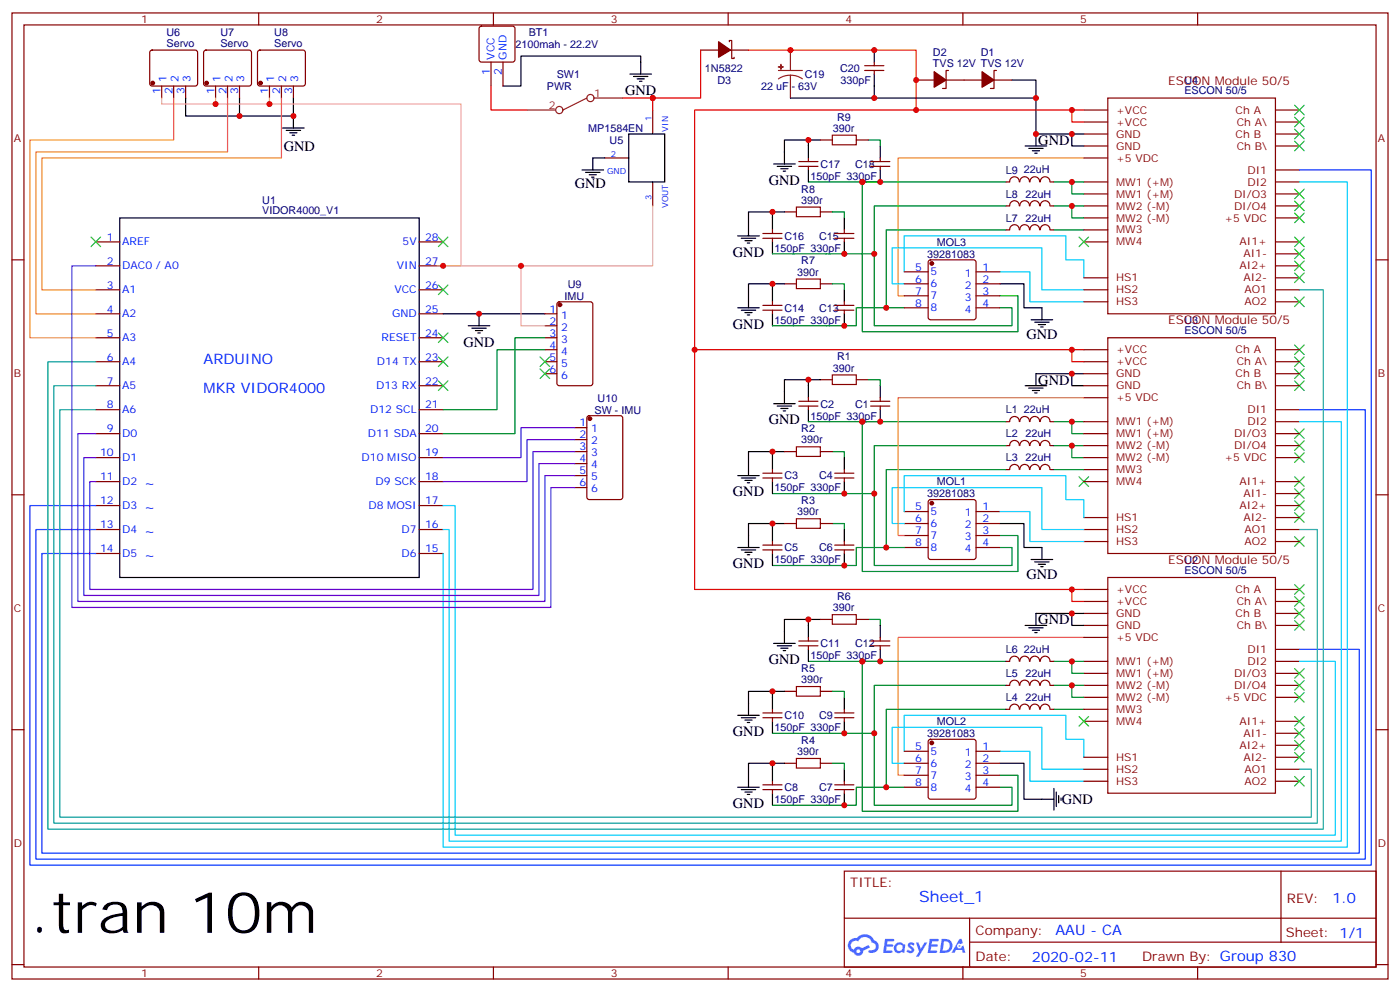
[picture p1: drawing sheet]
<svg xmlns="http://www.w3.org/2000/svg" width="412mm" height="292mm" viewBox="0 0 412 292" stroke-linecap="round" stroke-linejoin="round" font-family="sans-serif">
<g fill="none" stroke="#870000" stroke-width=".35">
<path d="M3.5 3.8h405.4v284.3h-405.4zM7.1 7.3h398.2v277.3h-398.2zM76.2 3.8v3.5M145.3 3.8v3.5M214.5 3.8v3.5M283.6 3.8v3.5M352.8 3.8v3.5M3.5 76.5h3.6M405.3 76.5h3.6M3.5 145.6h3.6M405.3 145.6h3.6M3.5 214.8h3.6"/>
<path d="M405.3 214.8h3.6M248.7 256.4h156.6v28.2h-156.6zM377.3 256.4v20.9M248.7 270.2h156.5M285.6 277.3h119.6M285.6 270.2v14.2M3.5 283.9h3.6M76.2 284.6v3.5M145.3 284.6v3.5M214.5 284.6v3.5M283.6 284.6v3.5M352.8 284.6v3.5"/>
<path d="M405.3 283.9h3.6"/>
</g>
<g fill="#5487ff">
<path d="M267.7 277.6a1.22 1.22 0 0 1 1.7 .2l-.4 .6a.47 .47 0 0 0-.3-.4 .47 .47 0 0 0-.5 .2l.1 .2a1.14 1.14 0 0 1 .8 1.8 1.14 1.14 0 0 1-1.9 0l-.2-.2 .5-.6 .7 .5a.29 .29 0 0 0 .3-.3 .29 .29 0 0 0-.2-.3 1.04 1.04 0 0 1-.6-1.7z"/>
<path d="M260.7 276.3h2.4l.3 .2-.2 .5-1.8 .1-.1 .8h1.5l.3 .4-.3 .4h-1.6l-.2 1.1h1.7l.2 .3-.2 .3-2.6 .1z"/>
<path d="M273.8 276.3h2.4l.3 .2-.1 .5-1.8 .1-.2 .8h1.6l.3 .4-.4 .4h-1.6l-.1 1.1h1.7l.2 .3-.2 .3-2.6 .1z"/>
<path d="M282.6 276.3h.7l.3 1.3-.6 .3a.69 .69 0 0 0-1 .3 .69 .69 0 0 0 .4 .9 .69 .69 0 0 0 .9-.6l.5-.2 .6 2.2h-.8l-.2-.9h-1.8l-.5 .9h-.8z"/>
<path d="M269.8 277.4h.8l.6 1.8 1.1-1.8h.9l-2.6 4.2h-.8l.9-1.5z"/>
<path d="M277.4 276.3l-.6 4.2h1.3a2.11 2.11 0 0 0 2.5-2.1 2.11 2.11 0 0 0-2.5-2.1zM278.1 277.1a1.39 1.39 0 0 1 1.7 1.4 1.39 1.39 0 0 1-1.8 1.3h-.3z"/>
<path d="M263.7 277.9a1.54 1.54 0 0 0-.1 2.2 1.54 1.54 0 0 0 2.2 .1l.6 .3 .3-2.3-.2-.3h-.4a1.49 1.49 0 0 0-2.4 0zM264 278.9a.94 .94 0 0 1 1.8 0 .94 .94 0 0 1-1.8 0z"/>
<path d="M250.4 276.7a2.18 2.18 0 0 0 1.1 3.7 1.44 1.44 0 0 0 1.6 .9 1.44 1.44 0 0 0 1.2-1.4l2-1.1-.5-.7-1.9 1a1.47 1.47 0 0 0-2.4 .4 1.39 1.39 0 0 1-.7-1.9 1.39 1.39 0 0 1 2-.5 2.12 2.12 0 0 1 2.2-1.3 2.12 2.12 0 0 1 1.9 1.7 1.14 1.14 0 0 1 1.1 1.4 1.14 1.14 0 0 1-1.7 .7 .43 .43 0 0 0-.5 .4 .43 .43 0 0 0 .4 .5 1.98 1.98 0 0 0 2.5-1.2 1.98 1.98 0 0 0-1.2-2.6 3.1 3.1 0 0 0-5.3-.6l-.9 .1zM252.3 280a.55 .55 0 0 1 1.1 0 .55 .55 0 0 1-1.1 0z"/>
<circle cx="282.6" cy="278.4" r=".26"/>
</g>
<g fill="none" stroke="#000" stroke-width=".35">
<path d="M257.5 14.7v3.6M54.7 28.9v5.2h15.9M70.6 28.9v5.2h15.8v-5.2M83.3 37.7h6.3M84.3 38.4h4.2M85.4 39.1h2.1M86.1 39.8h.7M86.4 34.1v3.6M185.2 39.4h10.6v14.2h-10.6zM185.6 21.8h6.3M186.6 22.5h4.3M187.7 23.2h2.1"/>
<path d="M188.4 23.9h.7M188.7 21.8v-5.3h-35.2v8.8h-5.3M257.5 21.8v7.1h-24.7M257.5 28.9h47.7M298.1 23.6h7.1v15.8h10.5M305.2 39.4v3.6M319.3 39.4h-3.6v3.6h3.6M171.4 50h6.4M172.5 50.7h4.2M173.6 51.4h2.1M174.3 52.1h.7M178.2 46.5h-3.6v3.5"/>
<path d="M227.9 48.3h6.3M229 49h4.2M230 49.7h2.1M230.7 50.4h.7M238.1 41.2h-7v7.1M238.1 50v3.6M241.7 41.2h-3.6v5.3M259.3 43v3.5M259.3 50v3.6M302 43h6.3M303 43.7h4.3M304.1 44.4h2.1"/>
<path d="M304.8 45.1h.7M35.3 64.1h88.2v105.9h-88.2zM217.3 69.4h6.4M218.4 70.1h4.2M219.4 70.8h2.1M220.1 71.5h.7M227.5 62.4h-7v7M227.5 71.2v3.5M231.1 62.4h-3.6v5.3M248.7 64.1v3.6M248.7 71.2v3.5M130.5 92.4h30"/>
<path d="M137.9 95.9h6.4M139 96.6h4.2M140.1 97.3h2.1M140.8 98h.7M141.1 92.4v3.5M217.3 90.6h6.4M218.4 91.3h4.2M219.4 92h2.1M220.1 92.7h.7M227.5 83.5h-7v7.1M227.5 92.4v3.5M231.1 83.5h-3.6v5.3"/>
<path d="M248.7 85.3v3.5M248.7 92.4v3.5M294.6 83.5h7v7.1h5.3v3.5M303.7 94.1h6.4M304.8 94.8h4.2M305.9 95.5h2.1M306.6 96.2h.7M227.9 118.8h6.3M229 119.5h4.2M238.1 111.8h-7v7M241.7 111.8h-3.6v5.3M259.3 113.5v3.6"/>
<path d="M302 113.5h6.3M303 114.2h4.3M304.1 114.9h2.1M304.8 115.6h.7M315.7 110h-10.5v3.5M319.3 110h-3.6v3.5h3.6M217.3 140h6.4M227.5 132.9h-7v7.1M230 120.2h2.1M230.7 120.9h.7M231.1 132.9h-3.6v5.3M238.1 120.6v3.5"/>
<path d="M248.7 134.7v3.5M259.3 120.6v3.5M218.4 140.7h4.2M219.4 141.4h2.1M220.1 142.1h.7M227.5 154.1h-7v7M227.5 141.7v3.6M231.1 154.1h-3.6v5.3M248.7 141.7v3.6M248.7 155.9v3.5M294.6 154.1h7v7h5.3v3.6M217.3 161.1h6.4"/>
<path d="M218.4 161.9h4.2M219.4 162.6h2.1M220.1 163.3h.7M227.5 162.9v3.5M248.7 162.9v3.5M303.7 164.7h6.4M304.8 165.4h4.2M305.9 166.1h2.1M306.6 166.8h.7M227.9 189.4h6.3M229 190.1h4.2M230 190.8h2.1"/>
<path d="M230.7 191.5h.7M238.1 182.3h-7v7.1M238.1 191.1v3.6M241.7 182.3h-3.6v5.3M259.3 184.1v3.5M259.3 191.1v3.6M302 184.1h6.3M303 184.8h4.3M304.1 185.5h2.1M304.8 186.2h.7M315.7 180.6h-10.5v3.5M319.3 180.6h-3.6v3.5h3.6"/>
<path d="M217.3 210.5h6.4M218.4 211.2h4.2M219.4 211.9h2.1M220.1 212.7h.7M227.5 203.5h-7v7M227.5 212.3v3.5M231.1 203.5h-3.6v5.3M248.7 205.2v3.6M248.7 212.3v3.5M217.3 231.7h6.4M218.4 232.4h4.2M219.4 233.1h2.1"/>
<path d="M220.1 233.8h.7M227.5 224.6h-7v7.1M227.5 233.5v3.5M231.1 224.6h-3.6v5.3M248.7 226.4v3.5M248.7 233.5v3.5M294.6 224.6h7v10.6h8.8M310.4 232.1v6.3M311.1 233.1v4.2M311.9 234.2v2.1M312.6 234.9v.7"/>
</g>
<g fill="none" stroke="#870000" stroke-width=".35">
<path d="M44.3 15l.5-.3h12.7l.5 .3 .2 .5-.1 9.4-.6 .4h-13l-.4-.7v-9.1zM60.2 15l.5-.3h12.7l.5 .3 .2 .5-.1 9.4-.6 .4h-13l-.4-.7v-9.1zM76.1 15l.5-.3h12.7l.5 .3 .2 .5-.1 9.4-.6 .4h-13l-.5-.7v-9.1zM141.3 7.9l.5-.2h9.2l.5 .2 .2 .5v9.2l-.2 .5-.5 .2h-9.2l-.5-.3-.2-.4v-9.2zM144.6 18.3v7M148.2 18.3v7M206.4 14.7h5.3M214.8 12.3v-.4h.7v5.3h.8v-.3M215.2 14.7h5.3M254.7 19.3h5.6M257.5 18.3v1M47.6 25.3v3.6"/>
<path d="M51.2 25.3v3.6M54.7 25.3v3.6M63.5 25.3v3.6M67 25.3v3.6M70.6 25.3v3.6M79.4 25.3v3.6M82.9 25.3v3.6M86.4 25.3v3.6M192.3 32.4v7M254.7 20.7h5.6M257.5 20.7v1.1M269.9 23.6h5.3"/>
<path d="M278.7 23.6h10.6M279.4 20.7h-.7v5.3h-1.1M292.8 23.6h5.3M293.5 20.7h-.7v5.3h-1.1M319.3 39.4h7M319.3 35.9h7M319.3 32.4h7M326.3 28.9h49.4v63.5h-49.4zM375.7 39.4h7.1M375.7 35.9h7.1M375.7 32.4h7.1M178.2 46.5h7"/>
<path d="M192.3 53.6v7M235.3 49h5.6M235.3 47.6h5.6M238.1 46.5v1.1M238.1 49v1M241.7 41.2h3.5M252.2 41.2h3.6M256.5 49h5.6M256.5 47.6h5.6M259.3 46.5v1.1M259.3 49v1M296.3 53.6h1.1"/>
<path d="M297.4 53.5a1.41 1.41 0 0 1 1.4-1.5 1.41 1.41 0 0 1 1.4 1.5M300.4 53.5a1.41 1.41 0 0 1 1.4-1.5 1.41 1.41 0 0 1 1.4 1.5M303.4 53.5a1.41 1.41 0 0 1 1.4-1.5 1.41 1.41 0 0 1 1.4 1.5M306.5 53.5a1.41 1.41 0 0 1 1.4-1.5 1.41 1.41 0 0 1 1.4 1.5M309.4 53.6h1M319.3 53.6h7M319.3 57.1h7M319.3 43h7M319.3 46.5h7M375.7 53.6h7.1M375.7 57.1h7.1M375.7 50h7.1"/>
<path d="M375.7 43h7.1M28.2 71.2h7.1M28.2 78.2h7.1M123.5 71.2h7M123.5 78.2h7M224.7 70.1h5.7M224.7 68.7h5.7M227.5 67.7v1M227.5 70.1v1.1M231.1 62.4h3.5M241.7 62.4h3.5M245.9 70.1h5.6"/>
<path d="M245.9 68.7h5.6M248.7 67.7v1M248.7 70.1v1.1M273.6 76.7l.5-.2h12.7l.5 .2 .2 .5v16.2l-.2 .5-.5 .2h-12.7l-.5-.2-.2-.5v-16.2zM296.3 67.7h1.1M296.3 60.6h1.1M297.4 67.6a1.41 1.41 0 0 1 1.4-1.5 1.41 1.41 0 0 1 1.4 1.5M297.4 60.6a1.41 1.41 0 0 1 1.4-1.5 1.41 1.41 0 0 1 1.4 1.5M300.4 67.6a1.41 1.41 0 0 1 1.4-1.5 1.41 1.41 0 0 1 1.4 1.5M300.4 60.6a1.41 1.41 0 0 1 1.4-1.5 1.41 1.41 0 0 1 1.4 1.5M303.4 67.6a1.41 1.41 0 0 1 1.4-1.5 1.41 1.41 0 0 1 1.4 1.5M303.4 60.6a1.41 1.41 0 0 1 1.4-1.5 1.41 1.41 0 0 1 1.4 1.5"/>
<path d="M306.5 67.6a1.41 1.41 0 0 1 1.4-1.5 1.41 1.41 0 0 1 1.4 1.5M306.5 60.6a1.41 1.41 0 0 1 1.4-1.5 1.41 1.41 0 0 1 1.4 1.5M309.4 67.7h1M309.4 60.6h1M319.3 71.2h7M319.3 67.7h7M319.3 60.6h7M319.3 64.1h7M375.7 71.2h7.1M375.7 78.2h7.1M375.7 60.6h7.1M375.7 74.7h7.1"/>
<path d="M375.7 64.1h7.1M28.2 85.3h7.1M28.2 92.4h7.1M28.2 99.4h7.1M123.5 85.3h7M123.5 92.4h7M123.5 99.4h7M160.5 92.4h3.5M160.5 99.4h3.5M160.5 95.9h3.5M164.3 89l.4-.2h9.2l.7 .5v23.5l-.4 .7h-9.5l-.6-.4-.1-23.6zM224.7 91.3h5.7"/>
<path d="M224.7 89.9h5.7M227.5 88.8v1.1M227.5 91.3v1.1M231.1 83.5h3.5M241.7 83.5h3.5M245.9 91.3h5.6M245.9 89.9h5.6M248.7 88.8v1.1M248.7 91.3v1.1M266.3 83.5h7.1M266.3 80h7.1M266.3 87.1h7.1"/>
<path d="M266.3 90.6h7.1M287.5 83.5h7.1M287.5 80h7.1M287.5 87.1h7.1M287.5 90.6h7.1M319.3 85.3h7M319.3 88.8h7M319.3 81.8h7M326.3 99.4h49.4v63.5h-49.4zM375.7 85.3h7.1M375.7 88.8h7.1M375.7 81.8h7.1"/>
<path d="M28.2 106.5h7.1M28.2 113.5h7.1M123.5 106.5h7M123.5 113.5h7M160.5 106.5h3.5M160.5 110h3.5M160.5 102.9h3.5M235.3 119.5h5.6M235.3 118.1h5.6M238.1 117.1v1M238.1 119.5v1.1M241.7 111.8h3.5"/>
<path d="M252.2 111.8h3.6M256.5 119.5h5.6M256.5 118.1h5.6M259.3 117.1v1M259.3 119.5v1.1M319.3 106.5h7M319.3 113.5h7M319.3 110h7M319.3 102.9h7M319.3 117.1h7M375.7 106.5h7.1M375.7 113.5h7.1"/>
<path d="M375.7 110h7.1M375.7 102.9h7.1M28.2 120.6h7.1M28.2 127.6h7.1M28.2 134.7h7.1M123.5 120.6h7M123.5 127.6h7M123.5 134.7h7M169.3 132.9h3.6M169.3 125.9h3.6M169.3 129.4h3.6M169.3 136.5h3.6"/>
<path d="M169.3 140h3.6M173.1 122.5l.5-.2h9.1l.7 .5v23.5l-.4 .7h-9.4l-.7-.4v-23.6zM224.7 139.3h5.7M227.5 138.2v1.1M231.1 132.9h3.5M241.7 132.9h3.5M245.9 139.3h5.6M248.7 138.2v1.1M296.3 131.2h1.1M296.3 124.1h1.1M296.3 138.2h1.1M297.4 124.1a1.41 1.41 0 0 1 1.4-1.5 1.41 1.41 0 0 1 1.4 1.5"/>
<path d="M297.4 131.1a1.41 1.41 0 0 1 1.4-1.5 1.41 1.41 0 0 1 1.4 1.5M297.4 138.2a1.41 1.41 0 0 1 1.4-1.5 1.41 1.41 0 0 1 1.4 1.5M300.4 124.1a1.41 1.41 0 0 1 1.4-1.5 1.41 1.41 0 0 1 1.4 1.5M300.4 131.1a1.41 1.41 0 0 1 1.4-1.5 1.41 1.41 0 0 1 1.4 1.5M300.4 138.2a1.41 1.41 0 0 1 1.4-1.5 1.41 1.41 0 0 1 1.4 1.5M303.4 124.1a1.41 1.41 0 0 1 1.4-1.5 1.41 1.41 0 0 1 1.4 1.5M303.4 131.1a1.41 1.41 0 0 1 1.4-1.5 1.41 1.41 0 0 1 1.4 1.5M303.4 138.2a1.41 1.41 0 0 1 1.4-1.5 1.41 1.41 0 0 1 1.4 1.5M306.5 124.1a1.41 1.41 0 0 1 1.4-1.5 1.41 1.41 0 0 1 1.4 1.5M306.5 131.1a1.41 1.41 0 0 1 1.4-1.5 1.41 1.41 0 0 1 1.4 1.5M306.5 138.2a1.41 1.41 0 0 1 1.4-1.5 1.41 1.41 0 0 1 1.4 1.5M309.4 131.2h1"/>
<path d="M309.4 124.1h1M309.4 138.2h1M319.3 127.6h7M319.3 134.7h7M319.3 131.2h7M319.3 124.1h7M319.3 138.2h7M375.7 120.6h7.1M375.7 127.6h7.1M375.7 134.7h7.1M375.7 131.2h7.1M375.7 124.1h7.1"/>
<path d="M28.2 141.7h7.1M28.2 148.8h7.1M28.2 155.9h7.1M123.5 141.7h7M123.5 148.8h7M123.5 155.9h7M169.3 143.5h3.6M224.7 140.7h5.7M227.5 140.7v1M227.5 159.4v1M231.1 154.1h3.5M241.7 154.1h3.5"/>
<path d="M245.9 140.7h5.6M248.7 140.7v1M248.7 159.4v1M266.3 150.6h7.1M266.3 154.1h7.1M266.3 157.6h7.1M273.6 147.2l.5-.2h12.7l.5 .2 .2 .5v16.3l-.2 .5-.5 .2h-12.7l-.5-.3-.2-.4v-16.3zM287.5 150.6h7.1M287.5 154.1h7.1M287.5 157.6h7.1M319.3 141.7h7M319.3 155.9h7"/>
<path d="M319.3 159.4h7M319.3 152.3h7M375.7 141.7h7.1M375.7 148.8h7.1M375.7 155.9h7.1M375.7 159.4h7.1M375.7 152.3h7.1M375.7 145.3h7.1M28.2 162.9h7.1M123.5 162.9h7M224.7 161.9h5.7M224.7 160.4h5.7"/>
<path d="M227.5 161.9v1M245.9 161.9h5.6M245.9 160.4h5.6M248.7 161.9v1M266.3 161.1h7.1M287.5 161.1h7.1M319.3 177h7M319.3 173.5h7M326.3 170h49.4v63.5h-49.4zM375.7 177h7.1M375.7 173.5h7.1M235.3 190.1h5.6"/>
<path d="M235.3 188.7h5.6M238.1 187.6v1.1M238.1 190.1v1M241.7 182.3h3.5M252.2 182.3h3.6M256.5 190.1h5.6M256.5 188.7h5.6M259.3 187.6v1.1M259.3 190.1v1M296.3 194.7h1.1M297.4 194.6a1.41 1.41 0 0 1 1.4-1.5 1.41 1.41 0 0 1 1.4 1.5M300.4 194.6a1.41 1.41 0 0 1 1.4-1.5 1.41 1.41 0 0 1 1.4 1.5"/>
<path d="M303.4 194.6a1.41 1.41 0 0 1 1.4-1.5 1.41 1.41 0 0 1 1.4 1.5M306.5 194.6a1.41 1.41 0 0 1 1.4-1.5 1.41 1.41 0 0 1 1.4 1.5M309.4 194.7h1M319.3 194.7h7M319.3 198.2h7M319.3 184.1h7M319.3 180.6h7M319.3 187.6h7M375.7 194.7h7.1M375.7 198.2h7.1M375.7 191.1h7.1M375.7 184.1h7.1"/>
<path d="M375.7 180.6h7.1M224.7 211.2h5.7M224.7 209.8h5.7M227.5 208.8v1M227.5 211.2v1.1M231.1 203.5h3.5M241.7 203.5h3.5M245.9 211.2h5.6M245.9 209.8h5.6M248.7 208.8v1M248.7 211.2v1.1M273.6 217.8l.5-.2h12.7l.5 .2 .2 .5v16.2l-.2 .5-.5 .2h-12.7l-.5-.2-.2-.5v-16.2z"/>
<path d="M296.3 208.8h1.1M296.3 201.7h1.1M297.4 208.7a1.41 1.41 0 0 1 1.4-1.5 1.41 1.41 0 0 1 1.4 1.6M297.4 201.7a1.41 1.41 0 0 1 1.4-1.5 1.41 1.41 0 0 1 1.4 1.5M300.4 208.7a1.41 1.41 0 0 1 1.4-1.5 1.41 1.41 0 0 1 1.4 1.5M300.4 201.7a1.41 1.41 0 0 1 1.4-1.5 1.41 1.41 0 0 1 1.4 1.5M303.4 208.7a1.41 1.41 0 0 1 1.4-1.5 1.41 1.41 0 0 1 1.4 1.5M303.4 201.7a1.41 1.41 0 0 1 1.4-1.5 1.41 1.41 0 0 1 1.4 1.5M306.5 208.7a1.41 1.41 0 0 1 1.4-1.5 1.41 1.41 0 0 1 1.4 1.6M306.5 201.7a1.41 1.41 0 0 1 1.4-1.5 1.41 1.41 0 0 1 1.4 1.5M309.4 208.8h1M309.4 201.7h1"/>
<path d="M319.3 208.8h7M319.3 201.7h7M319.3 212.3h7M319.3 205.2h7M375.7 201.7h7.1M375.7 219.4h7.1M375.7 215.8h7.1M375.7 212.3h7.1M375.7 205.2h7.1M224.7 232.4h5.7M224.7 231h5.7M227.5 229.9v1.1"/>
<path d="M227.5 232.4v1.1M231.1 224.6h3.5M241.7 224.6h3.5M245.9 232.4h5.6M245.9 231h5.6M248.7 229.9v1.1M248.7 232.4v1.1M266.3 224.6h7.1M266.3 221.1h7.1M266.3 228.2h7.1M266.3 231.7h7.1M287.5 224.6h7.1"/>
<path d="M287.5 221.1h7.1M287.5 228.2h7.1M287.5 231.7h7.1M319.3 229.9h7M319.3 226.4h7M319.3 222.9h7M375.7 229.9h7.1M375.7 226.4h7.1M375.7 222.9h7.1"/>
</g>
<g fill="none" stroke="#3c3" stroke-width=".35">
<path d="M381.4 31l2.8 2.8M381.4 34.5l2.8 2.8M381.4 38l2.8 2.9M384.2 31l-2.8 2.8M384.2 34.5l-2.8 2.8M384.2 38l-2.8 2.9M381.4 41.6l2.8 2.8M381.4 55.7l2.8 2.8M381.4 59.2l2.8 2.8M384.2 41.6l-2.8 2.8M384.2 55.7l-2.8 2.8M384.2 59.2l-2.8 2.8"/>
<path d="M26.8 69.8l2.8 2.8M29.6 69.8l-2.8 2.8M129.1 69.8l2.8 2.8M131.9 69.8l-2.8 2.8M317.9 69.8l2.8 2.8M320.7 69.8l-2.8 2.8M381.4 62.7l2.8 2.8M381.4 76.8l2.8 2.9M381.4 73.3l2.8 2.8M381.4 69.8l2.8 2.8M384.2 76.8l-2.8 2.9M384.2 62.7l-2.8 2.8"/>
<path d="M384.2 73.3l-2.8 2.8M384.2 69.8l-2.8 2.8M129.1 83.9l2.8 2.8M129.1 98l2.8 2.8M131.9 83.9l-2.8 2.8M131.9 98l-2.8 2.8M381.4 87.4l2.8 2.8M381.4 80.4l2.8 2.8M384.2 87.4l-2.8 2.8M384.2 80.4l-2.8 2.8M129.1 105.1l2.8 2.8M129.1 112.1l2.8 2.8"/>
<path d="M131.9 105.1l-2.8 2.8M131.9 112.1l-2.8 2.8M159.1 108.6l2.8 2.8M159.1 105.1l2.8 2.8M161.9 108.6l-2.8 2.8M161.9 105.1l-2.8 2.8M381.4 112.1l2.8 2.8M381.4 108.6l2.8 2.8M381.4 105.1l2.8 2.8M381.4 101.5l2.8 2.9M384.2 112.1l-2.8 2.8M384.2 108.6l-2.8 2.8"/>
<path d="M384.2 105.1l-2.8 2.8M384.2 101.5l-2.8 2.9M381.4 133.3l2.8 2.8M381.4 129.8l2.8 2.8M381.4 126.2l2.8 2.8M384.2 133.3l-2.8 2.8M384.2 129.8l-2.8 2.8M384.2 126.2l-2.8 2.8M317.9 140.3l2.8 2.9M320.7 140.3l-2.8 2.9M381.4 140.3l2.8 2.9M381.4 143.9l2.8 2.8"/>
<path d="M381.4 147.4l2.8 2.8M381.4 150.9l2.8 2.8M381.4 158l2.8 2.8M384.2 140.3l-2.8 2.9M384.2 143.9l-2.8 2.8M384.2 147.4l-2.8 2.8M384.2 150.9l-2.8 2.8M384.2 158l-2.8 2.8M381.4 172.1l2.8 2.8M381.4 175.6l2.8 2.8M381.4 179.1l2.8 2.9M384.2 172.1l-2.8 2.8"/>
<path d="M384.2 175.6l-2.8 2.8M384.2 179.1l-2.8 2.9M381.4 182.7l2.8 2.8M381.4 196.8l2.8 2.8M384.2 182.7l-2.8 2.8M384.2 196.8l-2.8 2.8M317.9 210.9l2.8 2.8M320.7 210.9l-2.8 2.8M381.4 200.3l2.8 2.8M381.4 203.8l2.8 2.9M381.4 217.9l2.8 2.9M381.4 214.4l2.8 2.8"/>
<path d="M381.4 210.9l2.8 2.8M384.2 200.3l-2.8 2.8M384.2 203.8l-2.8 2.9M384.2 217.9l-2.8 2.9M384.2 214.4l-2.8 2.8M384.2 210.9l-2.8 2.8M381.4 228.5l2.8 2.9M381.4 221.5l2.8 2.8M384.2 228.5l-2.8 2.9M384.2 221.5l-2.8 2.8"/>
</g>
<g fill="none" stroke="#008700" stroke-width=".35">
<path d="M238.1 53.6h21.2M255.8 41.2h3.5v1.8M296.3 53.6h-42.3v44h45.9v-10.5h-5.3M310.4 53.6h5.3M319.3 53.6h-3.6v3.5h3.6M227.5 74.7h30M245.2 62.4h3.5v1.7M296.3 67.7h-35.2v22.9h5.2M296.3 60.6h-38.8v35.3h40.6v-5.3h-3.5M310.4 67.7h8.9M310.4 60.6h5.3M319.3 60.6h-3.6v3.5h3.6"/>
<path d="M160.5 99.4h-8.8v28.2h-21.2M245.2 83.5h3.5v1.8M261.1 90.6h-8.9v5.3h-24.7M160.5 102.9h-14.1v17.7h-15.9M255.8 111.8h3.5v1.7M238.1 124.1h21.2M245.2 132.9h3.5v1.8M296.3 124.1h-42.3v44.1h45.9v-10.6h-5.3M296.3 131.2h-38.8v35.2h40.6v-5.3h-3.5M296.3 138.2h-35.2v22.9h5.2M310.4 124.1h5.3M310.4 131.2h5.3"/>
<path d="M310.4 138.2h8.9M319.3 131.2h-3.6v3.5h3.6M319.3 124.1h-3.6v3.5h3.6M227.5 145.3h30M245.2 154.1h3.5v1.8M261.1 161.1h-8.9v5.3h-24.7M238.1 194.7h21.2M255.8 182.3h3.5v1.8M296.3 194.7h-42.3v44.1h45.9v-10.6h-5.3M310.4 194.7h5.3M319.3 194.7h-3.6v3.5h3.6M227.5 215.8h30"/>
<path d="M245.2 203.5h3.5v1.7M296.3 208.8h-35.2v22.9h5.2M296.3 201.7h-38.8v35.3h40.6v-5.3h-3.5M310.4 208.8h8.9M310.4 201.7h5.3M319.3 201.7h-3.6v3.5h3.6M245.2 224.6h3.5v1.8M261.1 231.7h-8.9v5.3h-24.7"/>
</g>
<path d="M206.4 14.7v14.2h-23M220.5 14.7h49.4v17.7M144.6 25.3v7.1h10.6M192.3 28.9v3.5M315.7 32.4h-111.1v70.5M319.3 32.4h-3.6v3.5h3.6M315.7 102.9h-111.1v70.6h111.1M319.3 102.9h-3.6v3.6h3.6M319.3 173.5h-3.6v3.5h3.6" fill="none" stroke="#f00" stroke-width=".35"/>
<g fill="#870000" stroke="#870000" stroke-width=".35">
<path d="M289.3 21.1l3.5 2.5-3.5 2.1z"/>
<path d="M275.2 21.1l3.5 2.5-3.5 2.1z"/>
<path d="M211.7 12.3l3.5 2.4-3.5 2.2z"/>
<circle cx="274.5" cy="148.1" r=".53"/>
<circle cx="274.5" cy="218.7" r=".53"/>
<circle cx="274.5" cy="77.5" r=".53"/>
<circle cx="45" cy="24.4" r=".53"/>
<circle cx="60.9" cy="24.4" r=".53"/>
<circle cx="76.7" cy="24.4" r=".53"/>
<circle cx="164.9" cy="89.7" r=".53"/>
<circle cx="173.7" cy="123.2" r=".53"/>
</g>
<path d="M382.8 53.6h14.1v195.7h-266.4v-86.4M266.3 83.5h-3.5v-10.5h44.1v12.3h12.4M266.3 80v-10.6h47.7v7.1h5.3v5.3M294.6 80h8.8v8.8h15.9M382.8 124.1h12.3v123.5h-262.8v-91.7h-1.8M130.5 148.8h3.6v97h259.2v-51.1h-10.5M266.3 150.6v-10.6h47.7v7h5.3v5.3M266.3 154.1h-3.5v-10.6h44.1v12.4h12.4M294.6 150.6h8.8v8.8h15.9M266.3 224.6h-3.5v-10.5h44.1v12.3h12.4M266.3 221.1v-10.6h47.7v7.1h5.3v5.3M294.6 221.1h8.8v8.8h15.9" fill="none" stroke="#0cf" stroke-width=".35"/>
<path d="M51.2 28.9v12.3h-42.4v58.2h19.4M67 28.9v15.8h-56.4v47.7h17.6M82.9 28.9v17.6h-70.6v38.8h15.9M319.3 46.5h-54.7v40.6h1.7M319.3 117.1h-54.7v40.5h1.7M319.3 187.6h-54.7v40.6h1.7" fill="none" stroke="#f90" stroke-width=".35"/>
<path d="M245.2 39.8h7v2.8h-7zM234.6 61h7.1v2.8h-7.1zM234.6 82.1h7.1v2.8h-7.1zM245.2 110.3h7v2.9h-7zM234.6 131.5h7.1v2.8h-7.1zM234.6 152.7h7.1v2.8h-7.1zM245.2 180.9h7v2.8h-7zM234.6 202.1h7.1v2.8h-7.1zM234.6 223.2h7.1v2.9h-7.1z" fill="none" stroke="#a10000" stroke-width=".35"/>
<g fill="none" stroke="#8c2424" stroke-width=".35">
<path d="M232.8 14.7v6M155.2 32.4h8.5M172.9 28.9l-7.1 3.5M175 28.9h8.4M229.3 20.7h7.1M232.8 22.2l1.9 .2 1.7 .8M232.8 22.2l-1.8 .2-1.7 .8M232.8 22.2v6.7"/>
<circle cx="164.7" cy="32.4" r="1.06"/>
<circle cx="173.9" cy="28.9" r="1.06"/>
</g>
<g fill="#8c2424" stroke="#8c2424" stroke-width=".35">
<path d="M229.3 19.7h1.4z"/>
<path d="M230 19v1.4z"/>
</g>
<path d="M47.6 28.9v1.7h15.9M63.5 28.9v1.7h15.9v-1.7M79.4 30.6h56.4v47.6h-7M153.5 78.2v17.7h7M192.3 60.6v17.6h-61.8" fill="none" stroke="#f99" stroke-width=".35"/>
<path d="M382.8 50h21.1v204.6h-395.1v-105.8h19.4M382.8 120.6h19.4v132.3h-391.6v-97h17.6M28.2 162.9h-15.9v88.2h388.1v-60h-17.6" fill="none" stroke="#03f" stroke-width=".35"/>
<path d="M382.8 85.3h7v158.8h-375.7v-137.6h14.1M28.2 113.5h-12.3v128.8h372.2v-86.4h-5.3M28.2 120.6h-10.6v119.9h368.7v-14.1h-3.5" fill="none" stroke="#099" stroke-width=".35"/>
<path d="M28.2 78.2h-7v100.6h141.1v-35.3h7M28.2 134.7h-3.5v40.6h134v-38.8h10.6M28.2 127.6h-5.3v49.4h137.6v-37h8.8M169.3 125.9h-15.8v8.8h-23M169.3 129.4h-14.1v12.3h-24.7M169.3 132.9h-12.3v40.6h-130.5v-31.8h1.7" fill="none" stroke="#60c" stroke-width=".35"/>
<g fill="#c00">
<circle cx="130.5" cy="78.2" r=".88"/>
<circle cx="192.3" cy="28.9" r=".88"/>
<circle cx="70.6" cy="34.1" r=".88"/>
<circle cx="79.4" cy="30.6" r=".88"/>
<circle cx="257.5" cy="28.9" r=".88"/>
<circle cx="232.8" cy="14.7" r=".88"/>
<circle cx="257.5" cy="14.7" r=".88"/>
<circle cx="315.7" cy="102.9" r=".88"/>
<circle cx="315.7" cy="173.5" r=".88"/>
<circle cx="227.5" cy="224.6" r=".88"/>
<circle cx="248.7" cy="215.8" r=".88"/>
<circle cx="257.5" cy="215.8" r=".88"/>
<circle cx="238.1" cy="182.3" r=".88"/>
<circle cx="254" cy="194.7" r=".88"/>
<circle cx="315.7" cy="194.7" r=".88"/>
<circle cx="315.7" cy="201.7" r=".88"/>
<circle cx="315.7" cy="180.6" r=".88"/>
<circle cx="259.3" cy="194.7" r=".88"/>
<circle cx="227.5" cy="203.5" r=".88"/>
<circle cx="261.1" cy="231.7" r=".88"/>
<circle cx="248.7" cy="237" r=".88"/>
<circle cx="248.7" cy="166.4" r=".88"/>
<circle cx="261.1" cy="161.1" r=".88"/>
<circle cx="227.5" cy="132.9" r=".88"/>
<circle cx="259.3" cy="124.1" r=".88"/>
<circle cx="254" cy="124.1" r=".88"/>
<circle cx="315.7" cy="110" r=".88"/>
<circle cx="315.7" cy="131.2" r=".88"/>
<circle cx="315.7" cy="124.1" r=".88"/>
<circle cx="238.1" cy="111.8" r=".88"/>
<circle cx="257.5" cy="145.3" r=".88"/>
<circle cx="248.7" cy="145.3" r=".88"/>
<circle cx="227.5" cy="154.1" r=".88"/>
<circle cx="248.7" cy="95.9" r=".88"/>
<circle cx="261.1" cy="90.6" r=".88"/>
<circle cx="227.5" cy="62.4" r=".88"/>
<circle cx="259.3" cy="53.6" r=".88"/>
<circle cx="254" cy="53.6" r=".88"/>
<circle cx="315.7" cy="39.4" r=".88"/>
<circle cx="315.7" cy="60.6" r=".88"/>
<circle cx="315.7" cy="53.6" r=".88"/>
<circle cx="238.1" cy="41.2" r=".88"/>
<circle cx="257.5" cy="74.7" r=".88"/>
<circle cx="248.7" cy="74.7" r=".88"/>
<circle cx="227.5" cy="83.5" r=".88"/>
<circle cx="204.6" cy="102.9" r=".88"/>
<circle cx="315.7" cy="32.4" r=".88"/>
<circle cx="305.2" cy="39.4" r=".88"/>
<circle cx="269.9" cy="32.4" r=".88"/>
<circle cx="269.9" cy="23.6" r=".88"/>
<circle cx="63.5" cy="30.6" r=".88"/>
<circle cx="86.4" cy="34.1" r=".88"/>
<circle cx="305.2" cy="28.9" r=".88"/>
<circle cx="141.1" cy="92.4" r=".88"/>
<circle cx="153.5" cy="78.2" r=".88"/>
</g>
<text font-size="16.9" x="8.8" y="274.5">.tran 10m</text>
<text font-size="4.6" fill="#00f" x="270.8" y="265.4">Sheet_1</text>
<g font-size="4.2">
<text x="184.1" y="27.9">GND</text>
<text x="83.6" y="44.4">GND</text>
<text x="305.9" y="42.6">GND</text>
<text x="169.3" y="55.3">GND</text>
<text x="226.5" y="54.4">GND</text>
<text x="215.9" y="75.5">GND</text>
<text x="136.5" y="102">GND</text>
<text x="215.9" y="96.7">GND</text>
<text x="302.3" y="99.8">GND</text>
<text x="305.9" y="113.2">GND</text>
<text x="226.5" y="124.9">GND</text>
<text x="215.9" y="146.1">GND</text>
<text x="215.9" y="167.3">GND</text>
<text x="302.3" y="170.3">GND</text>
<text x="305.9" y="183.7">GND</text>
<text x="226.5" y="195.5">GND</text>
<text x="215.9" y="216.6">GND</text>
<text x="215.9" y="237.8">GND</text>
<text x="312.7" y="236.7">GND</text>
</g>
<g font-size="4.2" fill="#00f">
<text x="60" y="107.2">ARDUINO</text>
<text x="60" y="115.6">MKR VIDOR4000</text>
<text x="42.3" y="143.5">~</text>
<text x="42.3" y="150.6">~</text>
<text x="42.3" y="157.6">~</text>
<text x="42.3" y="164.7">~</text>
<text x="392.5" y="265.7">1.0</text>
<text x="310.9" y="275.2">AAU - CA</text>
<text x="304" y="283">2020-02-11</text>
</g>
<g font-size="3.9" fill="#800">
<text x="250.5" y="261">TITLE:</text>
<text x="379.1" y="265.7">REV:</text>
<text x="287.4" y="275.2">Company:</text>
<text x="378.7" y="275.8">Sheet: 1/1</text>
<text x="287.4" y="282.9">Date:</text>
<text x="336.4" y="282.9">Drawn By: Group 830</text>
</g>
<g font-size="3.5" fill="#800">
<text x="344.1" y="24.9">ESCON Module 50/5</text>
<text x="344.1" y="95.5">ESCON Module 50/5</text>
<text x="344.1" y="166">ESCON Module 50/5</text>
</g>
<g font-size="3.2" fill="#800">
<text x="41.6" y="6.8">1</text>
<text x="110.8" y="6.8">2</text>
<text x="179.9" y="6.8">3</text>
<text x="249.1" y="6.8">4</text>
<text x="318.2" y="6.8">5</text>
<text x="328.8" y="33.4">+VCC</text>
<text x="364" y="33.4">Ch A</text>
<text x="4.1" y="41.9">A</text>
<text x="328.8" y="37">+VCC</text>
<text x="328.8" y="40.5">GND</text>
<text x="364" y="40.5">Ch B</text>
<text x="364.3" y="37">Ch A\</text>
<text x="405.9" y="41.9">A</text>
<text x="328.8" y="47.6">+5 VDC</text>
<text x="328.8" y="44">GND</text>
<text x="364.3" y="44">Ch B\</text>
<text x="367.4" y="51.1">DI1</text>
<text x="328.8" y="58.1">MW1 (+M)</text>
<text x="328.8" y="54.6">MW1 (+M)</text>
<text x="363.5" y="58.1">DI/O3</text>
<text x="367.4" y="54.6">DI2</text>
<text x="328.8" y="65.2">MW2 (-M)</text>
<text x="328.8" y="61.7">MW2 (-M)</text>
<text x="360.7" y="65.2">+5 VDC</text>
<text x="363.5" y="61.7">DI/O4</text>
<text x="328.8" y="68.7">MW3</text>
<text x="328.8" y="72.2">MW4</text>
<text x="365.1" y="72.2">AI1+</text>
<text x="366.3" y="75.8">AI1-</text>
<text x="328.8" y="82.8">HS1</text>
<text x="365.1" y="79.3">AI2+</text>
<text x="366.3" y="82.8">AI2-</text>
<text x="328.8" y="89.9">HS3</text>
<text x="328.8" y="86.4">HS2</text>
<text x="366.6" y="89.9">AO2</text>
<text x="366.6" y="86.4">AO1</text>
<text x="328.8" y="104">+VCC</text>
<text x="328.8" y="107.5">+VCC</text>
<text x="364" y="104">Ch A</text>
<text x="364.3" y="107.5">Ch A\</text>
<text x="4.1" y="111.1">B</text>
<text x="328.8" y="111.1">GND</text>
<text x="364" y="111.1">Ch B</text>
<text x="405.9" y="111.1">B</text>
<text x="328.8" y="118.1">+5 VDC</text>
<text x="328.8" y="114.6">GND</text>
<text x="364.3" y="114.6">Ch B\</text>
<text x="328.8" y="125.2">MW1 (+M)</text>
<text x="367.4" y="125.2">DI2</text>
<text x="367.4" y="121.6">DI1</text>
<text x="328.8" y="128.7">MW1 (+M)</text>
<text x="363.5" y="128.7">DI/O3</text>
<text x="328.8" y="135.7">MW2 (-M)</text>
<text x="328.8" y="132.2">MW2 (-M)</text>
<text x="360.7" y="135.7">+5 VDC</text>
<text x="363.5" y="132.2">DI/O4</text>
<text x="328.8" y="142.8">MW4</text>
<text x="328.8" y="139.3">MW3</text>
<text x="365.1" y="142.8">AI1+</text>
<text x="365.1" y="149.9">AI2+</text>
<text x="366.3" y="146.3">AI1-</text>
<text x="328.8" y="153.4">HS1</text>
<text x="366.3" y="153.4">AI2-</text>
<text x="328.8" y="160.4">HS3</text>
<text x="328.8" y="156.9">HS2</text>
<text x="366.6" y="160.4">AO2</text>
<text x="366.6" y="156.9">AO1</text>
<text x="328.8" y="174.6">+VCC</text>
<text x="328.8" y="178.1">+VCC</text>
<text x="364" y="174.6">Ch A</text>
<text x="364.3" y="178.1">Ch A\</text>
<text x="4.1" y="180.2">C</text>
<text x="328.8" y="181.6">GND</text>
<text x="328.8" y="185.1">GND</text>
<text x="364" y="181.6">Ch B</text>
<text x="364.3" y="185.1">Ch B\</text>
<text x="405.9" y="180.2">C</text>
<text x="328.8" y="188.7">+5 VDC</text>
<text x="328.8" y="195.7">MW1 (+M)</text>
<text x="367.4" y="195.7">DI2</text>
<text x="367.4" y="192.2">DI1</text>
<text x="328.8" y="202.8">MW2 (-M)</text>
<text x="328.8" y="199.2">MW1 (+M)</text>
<text x="363.5" y="202.8">DI/O4</text>
<text x="363.5" y="199.2">DI/O3</text>
<text x="328.8" y="209.8">MW3</text>
<text x="328.8" y="206.3">MW2 (-M)</text>
<text x="360.7" y="206.3">+5 VDC</text>
<text x="328.8" y="213.4">MW4</text>
<text x="365.1" y="213.4">AI1+</text>
<text x="365.1" y="220.4">AI2+</text>
<text x="366.3" y="216.9">AI1-</text>
<text x="328.8" y="227.5">HS2</text>
<text x="328.8" y="223.9">HS1</text>
<text x="366.3" y="223.9">AI2-</text>
<text x="366.6" y="227.5">AO1</text>
<text x="328.8" y="231">HS3</text>
<text x="366.6" y="231">AO2</text>
<text x="4.1" y="249.3">D</text>
<text x="405.9" y="249.3">D</text>
<text x="41.6" y="287.6">1</text>
<text x="110.8" y="287.6">2</text>
<text x="179.9" y="287.6">3</text>
<text x="249.1" y="287.6">4</text>
<text x="318.2" y="287.6">5</text>
</g>
<g font-size="3.2" fill="#000080">
<text x="49.1" y="10.5">U6</text>
<text x="64.9" y="10.5">U7</text>
<text x="80.8" y="10.5">U8</text>
<text x="155.7" y="10.6">BT1</text>
<text x="49" y="13.7">Servo</text>
<text x="64.9" y="13.7">Servo</text>
<text x="80.8" y="13.7">Servo</text>
<text x="151.9" y="14.1">2100mah - 22.2V</text>
<text x="274.8" y="16.6">D2</text>
<text x="288.9" y="16.6">D1</text>
<text x="164" y="22.9">SW1</text>
<text x="207.7" y="21.2">1N5822</text>
<text x="237.1" y="22.9">C19</text>
<text x="247.5" y="21.2">C20</text>
<text x="274.8" y="19.7">TVS 12V TVS 12V</text>
<text x="161.1" y="26.5">PWR</text>
<text x="211.3" y="24.7">D3</text>
<text x="224.2" y="26.5">22 uF - 63V</text>
<text x="247.6" y="24.7">330pF</text>
<text x="348.9" y="27.8">ESCON 50/5</text>
<text x="348.9" y="24.9">U4</text>
<text x="246.6" y="35.5">R9</text>
<text x="173.3" y="38.8">MP1584EN</text>
<text x="245.4" y="38.8">390r</text>
<text x="179.6" y="42.3">U5</text>
<text x="238.7" y="52.9">150pF 330pF</text>
<text x="241.7" y="49.4">C17</text>
<text x="251.9" y="49.4">C18</text>
<text x="296.3" y="51.1">L9</text>
<text x="301.6" y="51">22uH</text>
<text x="236" y="59.9">390r</text>
<text x="236" y="56.7">R8</text>
<text x="296.3" y="58.2">L8</text>
<text x="302.1" y="58.2">22uH</text>
<text x="77.2" y="63.1">VIDOR4000_V1</text>
<text x="77.2" y="60.1">U1</text>
<text x="296.3" y="65.2">L7</text>
<text x="302.1" y="65.2">22uH</text>
<text x="231.1" y="70.5">C16</text>
<text x="241.3" y="70.6">C15</text>
<text x="228.2" y="74.1">150pF 330pF</text>
<text x="236" y="77.8">R7</text>
<text x="273.1" y="75.8">39281083</text>
<text x="276" y="72.3">MOL3</text>
<text x="234.8" y="81.2">390r</text>
<text x="166.3" y="88.2">IMU</text>
<text x="167.2" y="84.7">U9</text>
<text x="228.2" y="95.2">150pF 330pF</text>
<text x="231.1" y="91.7">C14</text>
<text x="241.3" y="91.7">C13</text>
<text x="348.9" y="95.4">U3</text>
<text x="348.9" y="98.4">ESCON 50/5</text>
<text x="246.6" y="106.1">R1</text>
<text x="245.4" y="109.4">390r</text>
<text x="176" y="118.2">U10</text>
<text x="241.7" y="119.9">C2</text>
<text x="251.9" y="119.9">C1</text>
<text x="175.1" y="121.7">SW - IMU</text>
<text x="238.7" y="123.5">150pF 330pF</text>
<text x="296.3" y="121.7">L1</text>
<text x="301.6" y="121.5">22uH</text>
<text x="236" y="130.5">390r</text>
<text x="236" y="127.2">R2</text>
<text x="296.3" y="128.7">L2</text>
<text x="302.1" y="128.7">22uH</text>
<text x="296.3" y="135.8">L3</text>
<text x="302.1" y="135.8">22uH</text>
<text x="231.1" y="141.1">C3</text>
<text x="241.3" y="141.1">C4</text>
<text x="276" y="142.9">MOL1</text>
<text x="228.2" y="144.6">150pF 330pF</text>
<text x="236" y="148.4">R3</text>
<text x="273.1" y="146.4">39281083</text>
<text x="234.8" y="151.7">390r</text>
<text x="228.2" y="165.8">150pF 330pF</text>
<text x="231.1" y="162.3">C5</text>
<text x="241.3" y="162.3">C6</text>
<text x="348.9" y="166">U2</text>
<text x="348.9" y="168.9">ESCON 50/5</text>
<text x="245.4" y="179.9">390r</text>
<text x="246.6" y="176.6">R6</text>
<text x="241.7" y="190.5">C11</text>
<text x="251.9" y="190.5">C12</text>
<text x="236" y="197.8">R5</text>
<text x="238.7" y="194">150pF 330pF</text>
<text x="296.3" y="192.2">L6</text>
<text x="301.6" y="192.1">22uH</text>
<text x="236" y="201">390r</text>
<text x="296.3" y="199.3">L5</text>
<text x="302.1" y="199.3">22uH</text>
<text x="296.3" y="206.4">L4</text>
<text x="302.1" y="206.4">22uH</text>
<text x="228.2" y="215.2">150pF 330pF</text>
<text x="231.1" y="211.7">C10</text>
<text x="241.3" y="211.7">C9</text>
<text x="276" y="213.4">MOL2</text>
<text x="236" y="218.9">R4</text>
<text x="273.1" y="216.9">39281083</text>
<text x="234.8" y="222.3">390r</text>
<text x="231.1" y="232.8">C8</text>
<text x="241.3" y="232.8">C7</text>
<text x="228.2" y="236.4">150pF 330pF</text>
</g>
<g font-size="3.2" fill="#00f">
<text x="145.7" y="17.6" transform="rotate(-90 145.7 17.6)">VCC</text>
<text x="149.2" y="17.6" transform="rotate(-90 149.2 17.6)">GND</text>
<text x="144.3" y="22.1" transform="rotate(-90 144.3 22.1)">1</text>
<text x="147.8" y="22.1" transform="rotate(-90 147.8 22.1)">2</text>
<text x="47.3" y="27.5" transform="rotate(-90 47.3 27.5)">1</text>
<text x="49" y="24" transform="rotate(-90 49 24)">1</text>
<text x="50.8" y="27.5" transform="rotate(-90 50.8 27.5)">2</text>
<text x="52.6" y="24" transform="rotate(-90 52.6 24)">2</text>
<text x="54.3" y="27.5" transform="rotate(-90 54.3 27.5)">3</text>
<text x="56.1" y="24" transform="rotate(-90 56.1 24)">3</text>
<text x="63.1" y="27.5" transform="rotate(-90 63.1 27.5)">1</text>
<text x="64.9" y="24" transform="rotate(-90 64.9 24)">1</text>
<text x="66.7" y="27.5" transform="rotate(-90 66.7 27.5)">2</text>
<text x="68.4" y="24" transform="rotate(-90 68.4 24)">2</text>
<text x="70.2" y="27.5" transform="rotate(-90 70.2 27.5)">3</text>
<text x="72" y="24" transform="rotate(-90 72 24)">3</text>
<text x="79" y="27.5" transform="rotate(-90 79 27.5)">1</text>
<text x="80.8" y="24" transform="rotate(-90 80.8 24)">1</text>
<text x="82.5" y="27.5" transform="rotate(-90 82.5 27.5)">2</text>
<text x="84.3" y="24" transform="rotate(-90 84.3 24)">2</text>
<text x="86.1" y="27.5" transform="rotate(-90 86.1 27.5)">3</text>
<text x="87.8" y="24" transform="rotate(-90 87.8 24)">3</text>
<text x="31.5" y="70.8">1</text>
<text x="125.2" y="70.8">28</text>
<text x="31.5" y="77.9">2</text>
<text x="36" y="72.2">AREF</text>
<text x="118.6" y="72.2">5V</text>
<text x="125.2" y="77.9">27</text>
<text x="36" y="79.3">DAC0 / A0</text>
<text x="116.9" y="79.3">VIN</text>
<text x="269.6" y="79.7">5</text>
<text x="269.6" y="83.2">6</text>
<text x="274.1" y="81.1">5</text>
<text x="284.2" y="81.4">1</text>
<text x="289.5" y="79.7">1</text>
<text x="289.5" y="83.2">2</text>
<text x="31.5" y="84.9">3</text>
<text x="36" y="86.4">A1</text>
<text x="116.2" y="86.4">VCC</text>
<text x="125.2" y="84.9">26</text>
<text x="269.6" y="86.7">7</text>
<text x="274.1" y="84.6">6</text>
<text x="274.1" y="88.1">7</text>
<text x="284.2" y="84.9">2</text>
<text x="284.2" y="88.5">3</text>
<text x="289.5" y="86.7">3</text>
<text x="31.5" y="92">4</text>
<text x="36" y="93.4">A2</text>
<text x="115.5" y="93.4">GND</text>
<text x="125.2" y="92">25</text>
<text x="161.9" y="92">1</text>
<text x="161.9" y="95.5">2</text>
<text x="165.3" y="93.8">1</text>
<text x="269.6" y="90.2">8</text>
<text x="274.1" y="91.7">8</text>
<text x="284.2" y="92">4</text>
<text x="289.5" y="90.2">4</text>
<text x="31.5" y="99.1">5</text>
<text x="36" y="100.5">A3</text>
<text x="112.4" y="100.5">RESET</text>
<text x="125.2" y="99.1">24</text>
<text x="161.9" y="99.1">3</text>
<text x="165.3" y="97.3">2</text>
<text x="165.3" y="100.8">3</text>
<text x="31.5" y="106.1">6</text>
<text x="36" y="107.5">A4</text>
<text x="111" y="107.5">D14 TX</text>
<text x="125.2" y="106.1">23</text>
<text x="161.9" y="102.6">4</text>
<text x="161.9" y="106.1">5</text>
<text x="165.3" y="104.4">4</text>
<text x="165.3" y="107.9">5</text>
<text x="31.5" y="113.2">7</text>
<text x="125.2" y="113.2">22</text>
<text x="161.9" y="109.6">6</text>
<text x="165.3" y="111.4">6</text>
<text x="36" y="114.6">A5</text>
<text x="110.8" y="114.6">D13 RX</text>
<text x="31.5" y="120.2">8</text>
<text x="36" y="121.6">A6</text>
<text x="109" y="121.6">D12 SCL</text>
<text x="125.2" y="120.2">21</text>
<text x="170.7" y="125.5">1</text>
<text x="31.5" y="127.3">9</text>
<text x="36" y="128.7">D0</text>
<text x="108.4" y="128.7">D11 SDA</text>
<text x="125.2" y="127.3">20</text>
<text x="170.7" y="129">2</text>
<text x="174.2" y="127.3">1</text>
<text x="174.2" y="130.8">2</text>
<text x="29.5" y="134.3">10</text>
<text x="36" y="135.7">D1</text>
<text x="106.5" y="135.7">D10 MISO</text>
<text x="125.2" y="134.3">19</text>
<text x="170.7" y="132.6">3</text>
<text x="170.7" y="136.1">4</text>
<text x="174.2" y="134.3">3</text>
<text x="174.2" y="137.9">4</text>
<text x="29.5" y="141.4">11</text>
<text x="36" y="142.8">D2</text>
<text x="110.6" y="142.8">D9 SCK</text>
<text x="125.2" y="141.4">18</text>
<text x="170.7" y="139.6">5</text>
<text x="170.7" y="143.2">6</text>
<text x="174.2" y="141.4">5</text>
<text x="29.5" y="148.4">12</text>
<text x="36" y="149.9">D3</text>
<text x="108.5" y="149.9">D8 MOSI</text>
<text x="125.2" y="148.4">17</text>
<text x="174.2" y="144.9">6</text>
<text x="29.5" y="155.5">13</text>
<text x="125.2" y="155.5">16</text>
<text x="269.6" y="150.2">5</text>
<text x="269.6" y="153.7">6</text>
<text x="274.1" y="151.6">5</text>
<text x="274.1" y="155.2">6</text>
<text x="284.2" y="152">1</text>
<text x="284.2" y="155.5">2</text>
<text x="289.5" y="150.2">1</text>
<text x="289.5" y="153.7">2</text>
<text x="36" y="156.9">D4</text>
<text x="118.3" y="156.9">D7</text>
<text x="269.6" y="157.3">7</text>
<text x="269.6" y="160.8">8</text>
<text x="274.1" y="158.7">7</text>
<text x="284.2" y="159">3</text>
<text x="289.5" y="157.3">3</text>
<text x="289.5" y="160.8">4</text>
<text x="29.5" y="162.6">14</text>
<text x="36" y="164">D5</text>
<text x="118.3" y="164">D6</text>
<text x="125.2" y="162.6">15</text>
<text x="274.1" y="162.2">8</text>
<text x="284.2" y="162.6">4</text>
<text x="269.6" y="220.8">5</text>
<text x="289.5" y="220.8">1</text>
<text x="269.6" y="224.3">6</text>
<text x="269.6" y="227.8">7</text>
<text x="274.1" y="222.2">5</text>
<text x="274.1" y="225.7">6</text>
<text x="284.2" y="222.5">1</text>
<text x="284.2" y="226.1">2</text>
<text x="289.5" y="224.3">2</text>
<text x="289.5" y="227.8">3</text>
<text x="269.6" y="231.4">8</text>
<text x="274.1" y="229.2">7</text>
<text x="274.1" y="232.8">8</text>
<text x="284.2" y="229.6">3</text>
<text x="284.2" y="233.1">4</text>
<text x="289.5" y="231.4">4</text>
</g>
<g font-size="3.2" fill="#8d2323">
<text x="175" y="28.5">1</text>
<text x="161.7" y="32">2</text>
</g>
<g font-size="2.5" fill="#00f">
<text x="191.9" y="35.7" transform="rotate(-90 191.9 35.7)">1</text>
<text x="196.8" y="38.7" transform="rotate(-90 196.8 38.7)">VIN</text>
<text x="179.9" y="46.1">2</text>
<text x="178.8" y="51.1">GND</text>
<text x="191.9" y="58.8" transform="rotate(-90 191.9 58.8)">3</text>
<text x="196.8" y="61.2" transform="rotate(-90 196.8 61.2)">VOUT</text>
</g>
</svg>
